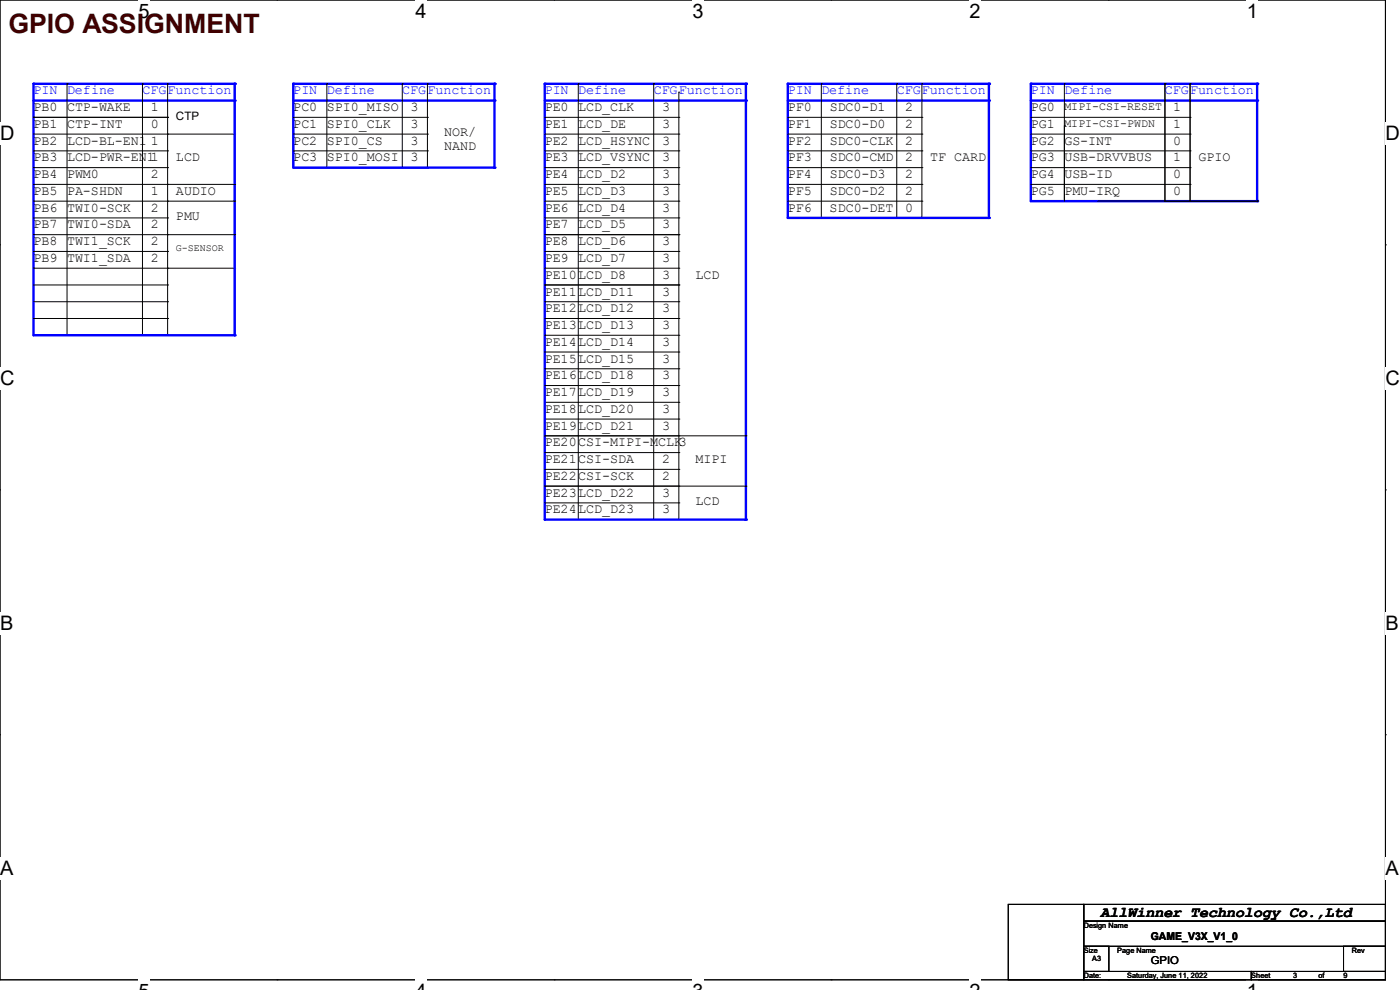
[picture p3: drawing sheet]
<svg xmlns="http://www.w3.org/2000/svg" width="297mm" height="210mm" viewBox="0 0 297 210" stroke-linecap="round" stroke-linejoin="round" font-family="sans-serif">
<path d="M0 0h293.9v207.9h-293.9z" fill="none" stroke="#000" stroke-width=".21"/>
<g fill="#fff">
<path d="M29.4 0h2.3v4.7h-2.3z"/>
<path d="M29.4 207.9h2.3v2.1h-2.3z"/>
</g>
<path d="M58.8 0h.1M58.8 207.9h.1" fill="none" stroke="#000" stroke-width=".21"/>
<g fill="#fff">
<path d="M88.1 0h2.4v4.7h-2.4z"/>
<path d="M88.1 207.9h2.4v2.1h-2.4z"/>
</g>
<path d="M117.6 0h.1M117.6 207.9h.1" fill="none" stroke="#000" stroke-width=".21"/>
<g fill="#fff">
<path d="M146.9 0h2.4v4.7h-2.4z"/>
<path d="M146.9 207.9h2.4v2.1h-2.4z"/>
</g>
<path d="M176.3 0h.1M176.3 207.9h.1" fill="none" stroke="#000" stroke-width=".21"/>
<g fill="#fff">
<path d="M205.7 0h2.4v4.7h-2.4z"/>
<path d="M205.7 207.9h2.4v2.1h-2.4z"/>
</g>
<path d="M235.1 0h.1M235.1 207.9h.1" fill="none" stroke="#000" stroke-width=".21"/>
<g fill="#fff">
<path d="M264.5 0h2.4v4.7h-2.4z"/>
<path d="M264.5 207.9h2.4v2.1h-2.4z"/>
<path d="M0 26h3v4.7h-3z"/>
<path d="M293.9 26h3.1v4.7h-3.1z"/>
<path d="M0 77.9h3v4.7h-3z"/>
<path d="M293.9 77.9h3.1v4.7h-3.1z"/>
</g>
<path d="M0 51.9h.1M293.9 51.9h.1" fill="none" stroke="#000" stroke-width=".21"/>
<g fill="#fff">
<path d="M0 129.9h2.8v4.7h-2.8z"/>
<path d="M293.9 129.9h2.9v4.7h-2.9z"/>
</g>
<path d="M0 103.9h.1M293.9 103.9h.1" fill="none" stroke="#000" stroke-width=".21"/>
<g fill="#fff">
<path d="M0 181.8h2.8v4.8h-2.8z"/>
<path d="M293.8 181.8h3v4.8h-3z"/>
</g>
<path d="M0 155.9h.1M293.9 155.9h.1" fill="none" stroke="#000" stroke-width=".21"/>
<path d="M218.7 17.8h48" fill="none" stroke="#00f" stroke-width=".51"/>
<circle cx="266.7" cy="17.8" r=".25" fill="#00f"/>
<path d="M218.7 17.8v24.9" fill="none" stroke="#00f" stroke-width=".51"/>
<circle cx="218.7" cy="17.8" r=".25" fill="#00f"/>
<path d="M218.7 21.3h48" fill="none" stroke="#00f" stroke-width=".51"/>
<circle cx="266.7" cy="21.3" r=".25" fill="#00f"/>
<path d="M266.7 17.8v24.9" fill="none" stroke="#00f" stroke-width=".51"/>
<circle cx="266.7" cy="17.8" r=".25" fill="#00f"/>
<g fill="none" stroke="#000" stroke-width=".21">
<path d="M225.8 17.8h.1M225.8 17.8v24.9M218.7 24.9h33.8M218.7 28.4h33.8M218.7 32h33.8M218.7 35.6h33.8M218.7 39.1h33.8M252.5 24.9h.1M252.5 28.4h.1M252.5 32h.1M252.5 35.6h.1M252.5 39.1h.1"/>
<path d="M218.7 42.7h48M247.1 42.7h.1M266.7 42.7h.1"/>
</g>
<path d="M218.7 42.7h48" fill="none" stroke="#00f" stroke-width=".51"/>
<circle cx="266.7" cy="42.7" r=".25" fill="#00f"/>
<path d="M167.1 39.1h28.5M195.6 39.1h.1M247.1 42.7h19.6M266.7 42.7h.1" fill="none" stroke="#000" stroke-width=".21"/>
<path d="M167.1 17.8h42.7" fill="none" stroke="#00f" stroke-width=".51"/>
<circle cx="209.8" cy="17.8" r=".25" fill="#00f"/>
<path d="M167.1 17.8v28.4" fill="none" stroke="#00f" stroke-width=".51"/>
<circle cx="167.1" cy="17.8" r=".25" fill="#00f"/>
<path d="M167.1 21.3h42.7" fill="none" stroke="#00f" stroke-width=".51"/>
<circle cx="209.8" cy="21.3" r=".25" fill="#00f"/>
<path d="M209.8 17.8v28.4" fill="none" stroke="#00f" stroke-width=".51"/>
<circle cx="209.8" cy="17.8" r=".25" fill="#00f"/>
<g fill="none" stroke="#000" stroke-width=".21">
<path d="M174.2 17.8h.1M174.2 17.8v28.4M190.2 17.8h.1M190.2 17.8v28.4M195.6 17.8h.1M195.6 17.8v28.4M167.1 24.9h28.5M167.1 28.4h28.5M167.1 32h28.5M167.1 35.6h28.5M195.6 24.9h.1M195.6 28.4h.1"/>
<path d="M195.6 32h.1M195.6 35.6h.1M167.1 42.7h28.5M195.6 42.7h.1"/>
</g>
<path d="M167.1 46.2h42.7" fill="none" stroke="#00f" stroke-width=".51"/>
<circle cx="209.8" cy="46.2" r=".25" fill="#00f"/>
<path d="M90.7 35.6h14.2M104.9 35.6h.1M225.8 26.7h.1M225.8 26.7v16M115.6 49.8h28.4M144 49.8h.1M232.9 42.7h33.8M266.7 42.7h.1M115.6 88.9h28.4M115.6 85.3h28.4M144 88.9h.1M144 85.3h.1" fill="none" stroke="#000" stroke-width=".21"/>
<path d="M115.6 17.8h42.6" fill="none" stroke="#00f" stroke-width=".51"/>
<circle cx="158.2" cy="17.8" r=".25" fill="#00f"/>
<path d="M115.6 17.8v92.4" fill="none" stroke="#00f" stroke-width=".51"/>
<circle cx="115.6" cy="17.8" r=".25" fill="#00f"/>
<path d="M115.6 21.3h42.6" fill="none" stroke="#00f" stroke-width=".51"/>
<circle cx="158.2" cy="21.3" r=".25" fill="#00f"/>
<path d="M158.2 17.8v92.4" fill="none" stroke="#00f" stroke-width=".51"/>
<circle cx="158.2" cy="17.8" r=".25" fill="#00f"/>
<g fill="none" stroke="#000" stroke-width=".21">
<path d="M122.7 17.8h.1M122.7 17.8v92.4M138.7 17.8h.1M138.7 17.8v92.4M144 19.6h.1M144 19.6v90.6M115.6 24.9h28.4M115.6 28.4h28.4M115.6 32h28.4M115.6 35.6h28.4M115.6 39.1h28.4M144 24.9h.1"/>
<path d="M144 28.4h.1M144 32h.1M144 35.6h.1M144 39.1h.1M115.6 42.7h28.4M115.6 46.2h28.4M115.6 49.8h28.4M115.6 53.3h28.4M115.6 56.9h28.4M144 42.7h.1M144 46.2h.1M144 49.8h.1"/>
<path d="M144 53.3h.1M144 56.9h.1M115.6 60.5h28.4M115.6 64h28.4M115.6 67.6h28.4M115.6 71.1h28.4M115.6 74.7h28.4M115.6 78.2h28.4M144 60.5h.1M144 64h.1M144 67.6h.1M144 71.1h.1"/>
<path d="M144 74.7h.1M144 78.2h.1"/>
</g>
<path d="M115.6 110.2h42.6" fill="none" stroke="#00f" stroke-width=".51"/>
<circle cx="158.2" cy="110.2" r=".25" fill="#00f"/>
<path d="M115.6 81.8h28.4M115.6 96h28.4M115.6 99.6h28.4M115.6 92.5h42.6M144 81.8h.1M144 96h.1M144 99.6h.1M158.2 92.5h.1M115.6 103.1h28.4M115.6 106.7h28.4M144 103.1h.1M144 106.7h.1" fill="none" stroke="#000" stroke-width=".21"/>
<path d="M62.2 17.8h42.7" fill="none" stroke="#00f" stroke-width=".51"/>
<circle cx="104.9" cy="17.8" r=".25" fill="#00f"/>
<path d="M62.2 17.8v17.8" fill="none" stroke="#00f" stroke-width=".51"/>
<circle cx="62.2" cy="17.8" r=".25" fill="#00f"/>
<path d="M62.2 21.3h42.7" fill="none" stroke="#00f" stroke-width=".51"/>
<circle cx="104.9" cy="21.3" r=".25" fill="#00f"/>
<path d="M104.9 17.8v17.8" fill="none" stroke="#00f" stroke-width=".51"/>
<circle cx="104.9" cy="17.8" r=".25" fill="#00f"/>
<g fill="none" stroke="#000" stroke-width=".21">
<path d="M69.3 17.8h.1M69.3 17.8v17.8M85.3 17.8h.1M85.3 17.8v17.8M90.7 17.8h.1M90.7 17.8v17.8M62.2 24.9h28.5M62.2 28.4h28.5M62.2 32h28.5M62.2 35.6h28.5M90.7 24.9h.1M90.7 28.4h.1"/>
<path d="M90.7 32h.1M90.7 35.6h.1"/>
</g>
<path d="M62.2 35.6h42.7" fill="none" stroke="#00f" stroke-width=".51"/>
<circle cx="104.9" cy="35.6" r=".25" fill="#00f"/>
<path d="M35.6 28.4h14.2M49.8 28.4h.1M35.6 56.9h14.2M49.8 56.9h.1M115.6 92.5h28.4M144 92.5h.1M115.6 103.1h42.6M158.2 103.1h.1" fill="none" stroke="#000" stroke-width=".21"/>
<path d="M7.1 17.8h42.7" fill="none" stroke="#00f" stroke-width=".51"/>
<circle cx="49.8" cy="17.8" r=".25" fill="#00f"/>
<path d="M7.1 17.8v53.3" fill="none" stroke="#00f" stroke-width=".51"/>
<circle cx="7.1" cy="17.8" r=".25" fill="#00f"/>
<path d="M7.1 21.3h42.7" fill="none" stroke="#00f" stroke-width=".51"/>
<circle cx="49.8" cy="21.3" r=".25" fill="#00f"/>
<path d="M49.8 17.8v53.3" fill="none" stroke="#00f" stroke-width=".51"/>
<circle cx="49.8" cy="17.8" r=".25" fill="#00f"/>
<g fill="none" stroke="#000" stroke-width=".21">
<path d="M14.2 17.8h.1M14.2 17.8v53.3M30.2 17.8h.1M30.2 17.8v53.3M35.6 17.8h.1M35.6 17.8v53.3M7.1 24.9h28.5M7.1 28.4h28.5M7.1 32h28.5M7.1 35.6h28.5M7.1 39.1h28.5M35.6 24.9h.1"/>
<path d="M35.6 28.4h.1M35.6 32h.1M35.6 35.6h.1M35.6 39.1h.1M7.1 42.7h28.5M7.1 46.2h28.5M7.1 49.8h28.5M7.1 53.3h28.5M35.6 42.7h.1M35.6 46.2h.1M35.6 49.8h.1M35.6 53.3h.1"/>
<path d="M7.1 71.1h28.5M35.6 71.1h.1"/>
</g>
<path d="M7.1 71.1h42.7" fill="none" stroke="#00f" stroke-width=".51"/>
<circle cx="49.8" cy="71.1" r=".25" fill="#00f"/>
<g fill="none" stroke="#000" stroke-width=".21">
<path d="M247.1 17.8h.1M247.1 17.8v24.9M252.5 17.8h.1M252.5 17.8v24.9M7.1 24.9h28.5M35.6 24.9h.1M35.6 39.1h14.2M49.8 39.1h.1M7.1 56.9h28.5M35.6 56.9h.1M35.6 49.8h14.2M35.6 42.7h14.2"/>
<path d="M49.8 49.8h.1M49.8 42.7h.1M7.1 60.5h28.5M7.1 64h28.5M7.1 67.6h28.5M35.6 60.5h.1M35.6 64h.1M35.6 67.6h.1M115.6 60.5h28.4M144 60.5h.1M213.9 191.9h16v16h-16zM229.9 191.9h64v3.5h-64z"/>
<path d="M229.9 195.4h64v5.3h-64zM229.9 200.7h5.3v5.4h-5.3zM229.9 206.1h35.6v1.8h-35.6zM265.5 206.1h28.4v1.8h-28.4zM285 200.7h8.9v5.4h-8.9z"/>
</g>
<text font-size="5.7" fill="#400000" x="1.8" y="7.1">GPIO ASSIGNMENT</text>
<g font-size="4.2">
<text x="29.4" y="3.8">5</text>
<text x="88.1" y="3.8">4</text>
<text x="146.9" y="3.8">3</text>
<text x="205.7" y="3.8">2</text>
<text x="264.5" y="3.8">1</text>
<text x="0" y="29.8">D</text>
<text x="293.9" y="29.8">D</text>
<text x="0" y="81.7">C</text>
<text x="293.9" y="81.7">C</text>
<text x="0" y="133.7">B</text>
<text x="293.9" y="133.7">B</text>
<text x="0" y="185.6">A</text>
<text x="293.9" y="185.6">A</text>
</g>
<text font-size="3.2" x="233.5" y="194.5">AllWinner Technology Co.,Ltd</text>
<g font-size="2.8" fill="#00f">
<text x="7.1" y="20">PIN</text>
<text x="14.2" y="20">Define</text>
<text x="30.2" y="20">CFGFunction</text>
<text x="62.2" y="20">PIN</text>
<text x="69.3" y="20">Define</text>
<text x="85.3" y="20">CFGFunction</text>
<text x="115.6" y="20">PIN</text>
<text x="122.7" y="20">Define</text>
<text x="138.7" y="20">CFGFunction</text>
<text x="167.1" y="20">PIN</text>
<text x="174.3" y="20">Define</text>
<text x="190.2" y="20">CFGFunction</text>
<text x="218.7" y="20">PIN</text>
<text x="225.8" y="20">Define</text>
<text x="247.1" y="20">CFGFunction</text>
</g>
<g font-size="2.8">
<text x="7.1" y="23.6">PB0</text>
<text x="14.2" y="23.6">CTP-WAKE</text>
<text x="32" y="23.6">1</text>
<text x="62.2" y="23.6">PC0</text>
<text x="69.3" y="23.6">SPI0_MISO</text>
<text x="87.1" y="23.6">3</text>
<text x="115.6" y="23.6">PE0</text>
<text x="122.7" y="23.6">LCD_CLK</text>
<text x="140.5" y="23.6">3</text>
<text x="167.1" y="23.6">PF0</text>
<text x="176" y="23.6">SDC0-D1</text>
<text x="192" y="23.6">2</text>
<text x="218.7" y="23.6">PG0</text>
<text x="248.9" y="23.6">1</text>
<text x="7.1" y="27.1">PB1</text>
<text x="14.2" y="27.1">CTP-INT</text>
<text x="32" y="27.1">0</text>
<text x="62.2" y="27.1">PC1</text>
<text x="69.3" y="27.1">SPI0_CLK</text>
<text x="87.1" y="27.1">3</text>
<text x="94.2" y="28.9">NOR/</text>
<text x="115.6" y="27.1">PE1</text>
<text x="122.7" y="27.1">LCD_DE</text>
<text x="140.5" y="27.1">3</text>
<text x="167.1" y="27.1">PF1</text>
<text x="176" y="27.1">SDC0-D0</text>
<text x="192" y="27.1">2</text>
<text x="218.7" y="27.1">PG1</text>
<text x="248.9" y="27.1">1</text>
<text x="7.1" y="30.7">PB2</text>
<text x="7.1" y="34.2">PB3</text>
<text x="14.2" y="34.2">LCD-PWR-EN11</text>
<text x="14.2" y="30.7">LCD-BL-EN1</text>
<text x="32" y="30.7">1</text>
<text x="37.3" y="34.2">LCD</text>
<text x="62.2" y="30.7">PC2</text>
<text x="62.2" y="34.2">PC3</text>
<text x="69.3" y="30.7">SPI0_CS</text>
<text x="69.3" y="34.2">SPI0_MOSI</text>
<text x="87.1" y="34.2">3</text>
<text x="87.1" y="30.7">3</text>
<text x="94.2" y="31.8">NAND</text>
<text x="115.6" y="30.7">PE2</text>
<text x="115.6" y="34.2">PE3</text>
<text x="122.7" y="30.7">LCD_HSYNC</text>
<text x="122.7" y="34.2">LCD_VSYNC</text>
<text x="140.5" y="34.2">3</text>
<text x="140.5" y="30.7">3</text>
<text x="167.1" y="30.7">PF2</text>
<text x="167.1" y="34.2">PF3</text>
<text x="176" y="30.7">SDC0-CLK</text>
<text x="176" y="34.2">SDC0-CMD</text>
<text x="192" y="34.2">2</text>
<text x="192" y="30.7">2</text>
<text x="197.4" y="34.2">TF CARD</text>
<text x="218.7" y="30.7">PG2</text>
<text x="218.7" y="34.2">PG3</text>
<text x="225.8" y="30.7">GS-INT</text>
<text x="225.8" y="34.2">USB-DRVVBUS</text>
<text x="248.9" y="34.2">1</text>
<text x="248.9" y="30.7">0</text>
<text x="254.3" y="34.2">GPIO</text>
<text x="7.1" y="37.8">PB4</text>
<text x="7.1" y="41.4">PB5</text>
<text x="14.2" y="37.8">PWM0</text>
<text x="14.2" y="41.4">PA-SHDN</text>
<text x="32" y="41.4">1</text>
<text x="32" y="37.8">2</text>
<text x="37.3" y="41.4">AUDIO</text>
<text x="115.6" y="37.8">PE4</text>
<text x="115.6" y="41.4">PE5</text>
<text x="122.7" y="41.4">LCD_D3</text>
<text x="122.7" y="37.8">LCD_D2</text>
<text x="140.5" y="41.4">3</text>
<text x="140.5" y="37.8">3</text>
<text x="167.1" y="37.8">PF4</text>
<text x="167.1" y="41.4">PF5</text>
<text x="176" y="41.4">SDC0-D2</text>
<text x="176" y="37.8">SDC0-D3</text>
<text x="192" y="41.4">2</text>
<text x="192" y="37.8">2</text>
<text x="218.7" y="37.8">PG4</text>
<text x="218.7" y="41.4">PG5</text>
<text x="225.8" y="37.8">USB-ID</text>
<text x="225.8" y="41.4">PMU-IRQ</text>
<text x="248.9" y="41.4">0</text>
<text x="248.9" y="37.8">0</text>
<text x="7.1" y="44.9">PB6</text>
<text x="14.2" y="44.9">TWI0-SCK</text>
<text x="32" y="44.9">2</text>
<text x="37.3" y="46.7">PMU</text>
<text x="115.6" y="44.9">PE6</text>
<text x="122.7" y="44.9">LCD_D4</text>
<text x="140.5" y="44.9">3</text>
<text x="167.1" y="44.9">PF6</text>
<text x="176" y="44.9">SDC0-DET</text>
<text x="192" y="44.9">0</text>
<text x="7.1" y="48.5">PB7</text>
<text x="7.1" y="52">PB8</text>
<text x="14.2" y="52">TWI1_SCK</text>
<text x="14.2" y="48.5">TWI0-SDA</text>
<text x="32" y="52">2</text>
<text x="32" y="48.5">2</text>
<text x="115.6" y="48.5">PE7</text>
<text x="115.6" y="52">PE8</text>
<text x="122.7" y="48.5">LCD_D5</text>
<text x="122.7" y="52">LCD_D6</text>
<text x="140.5" y="48.5">3</text>
<text x="140.5" y="52">3</text>
<text x="7.1" y="55.6">PB9</text>
<text x="14.2" y="55.6">TWI1_SDA</text>
<text x="32" y="55.6">2</text>
<text x="115.6" y="55.6">PE9</text>
<text x="115.6" y="59.1">PE10</text>
<text x="122.7" y="55.6">LCD_D7</text>
<text x="122.7" y="59.1">LCD_D8</text>
<text x="140.5" y="59.1">3</text>
<text x="140.5" y="55.6">3</text>
<text x="147.6" y="59.1">LCD</text>
<text x="115.6" y="62.7">PE11</text>
<text x="122.7" y="62.7">LCD_D11</text>
<text x="140.5" y="62.7">3</text>
<text x="115.6" y="66.3">PE12</text>
<text x="115.6" y="69.8">PE13</text>
<text x="122.7" y="66.3">LCD_D12</text>
<text x="122.7" y="69.8">LCD_D13</text>
<text x="140.5" y="66.3">3</text>
<text x="140.5" y="69.8">3</text>
<text x="115.6" y="73.4">PE14</text>
<text x="115.6" y="76.9">PE15</text>
<text x="122.7" y="76.9">LCD_D15</text>
<text x="122.7" y="73.4">LCD_D14</text>
<text x="140.5" y="73.4">3</text>
<text x="140.5" y="76.9">3</text>
<text x="115.6" y="80.5">PE16</text>
<text x="122.7" y="80.5">LCD_D18</text>
<text x="140.5" y="80.5">3</text>
<text x="115.6" y="87.6">PE18</text>
<text x="115.6" y="84">PE17</text>
<text x="122.7" y="84">LCD_D19</text>
<text x="122.7" y="87.6">LCD_D20</text>
<text x="140.5" y="87.6">3</text>
<text x="140.5" y="84">3</text>
<text x="115.6" y="91.1">PE19</text>
<text x="115.6" y="94.7">PE20</text>
<text x="122.7" y="91.1">LCD_D21</text>
<text x="122.7" y="94.7">CSI-MIPI-MCLK3</text>
<text x="140.5" y="91.1">3</text>
<text x="115.6" y="98.3">PE21</text>
<text x="115.6" y="101.8">PE22</text>
<text x="122.7" y="98.3">CSI-SDA</text>
<text x="122.7" y="101.8">CSI-SCK</text>
<text x="140.5" y="101.8">2</text>
<text x="140.5" y="98.3">2</text>
<text x="147.6" y="98.3">MIPI</text>
<text x="115.6" y="105.4">PE23</text>
<text x="122.7" y="105.4">LCD_D22</text>
<text x="140.5" y="105.4">3</text>
<text x="147.6" y="107.1">LCD</text>
<text x="115.6" y="108.9">PE24</text>
<text x="122.7" y="108.9">LCD_D23</text>
<text x="140.5" y="108.9">3</text>
</g>
<g font-size="2.5">
<text x="225.8" y="23.3">MIPI-CSI-RESET</text>
<text x="37.3" y="25.4">CTP</text>
<text x="225.8" y="26.8">MIPI-CSI-PWDN</text>
</g>
<g font-size="2.3">
<text x="244.1" y="199.3">GAME_V3X_V1_0</text>
<text x="244.1" y="204.6">GPIO</text>
</g>
<text font-size="2.1" x="37.3" y="53.2">G-SENSOR</text>
<g font-size="1.6">
<text x="229.9" y="196.8">Design Name</text>
<text x="229.9" y="202.2">Size</text>
<text x="231.7" y="204">A3</text>
<text x="237" y="202.2">Page Name</text>
<text x="286.8" y="202.2">Rev</text>
<text x="229.9" y="207.5">Date:</text>
<text x="239.1" y="207.5">Saturday, June 11, 2022</text>
<text x="265.5" y="207.5">Sheet</text>
<text x="274.4" y="207.5">3</text>
<text x="279.7" y="207.5">of</text>
<text x="285" y="207.5">9</text>
</g>
</svg>
